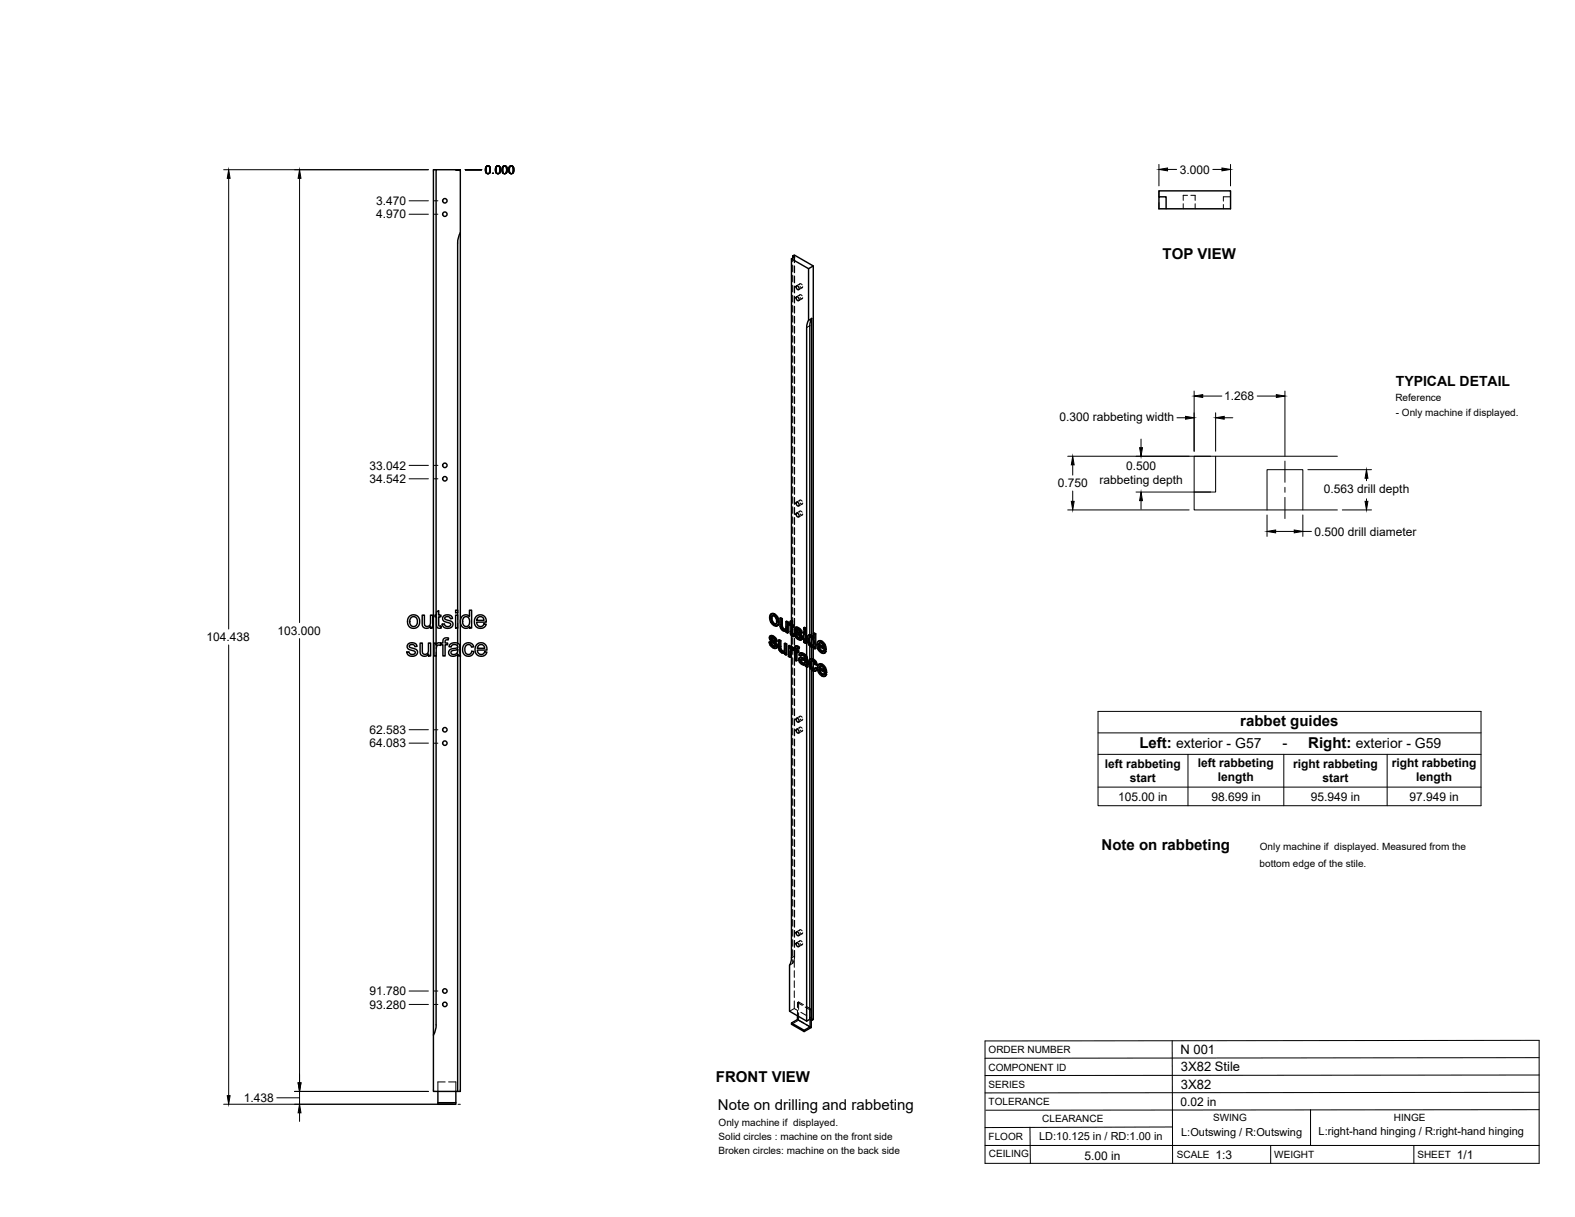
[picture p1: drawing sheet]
<svg xmlns="http://www.w3.org/2000/svg" width="559mm" height="432mm" viewBox="0 0 559 432" stroke-linecap="round" stroke-linejoin="round" font-family="sans-serif">
<!-- layer: Visible -->
<g fill="none" stroke="#000" stroke-width=".51">
<path d="M154.7 60.2h-.9v307M411.2 69.8v-2.1h25.4v6.4h-25.4v-4.3h2.5v4.3M163.3 82.6v-22.4h-8.6v158M163.3 82.6v150M163.3 82.6l-.7 1.7-.2 1.9v130.3M281.2 90.8l.6-.3 6.7 3.9-1.6 .9M281.2 90.8l.7 .4-1.1 .6M281.2 90.8v.8M288.5 94.4v131.5M282.6 105.3a.82 .82 0 0 1 .8 .5 .82 .82 0 0 1-.2 .9l-.7-.8zM282.6 101.4a.82 .82 0 0 1 .8 .5 .82 .82 0 0 1-.2 .9l-.7-.7zM286.9 113.6v-18.3l-6.1-3.5v128.5"/>
<path d="M286.9 113.6l-.4 .9-.3 1.7v116.6M288 113v112.4l-.7-.2-.6 .3-.4 1 .2 1.4 .9 1.4a.79 .79 0 0 0 1.2 .2M288 113l-1.1 .6M288 113l-.4 .9-.3 1.7v109.6l-.6 .3M282.6 178.2a.82 .82 0 0 1 .8 .4 .82 .82 0 0 1-.2 1l-.7-.8zM282.6 182.1a.82 .82 0 0 1 .8 .4 .82 .82 0 0 1-.2 1l-.7-.8zM145.3 218.7a2.31 2.31 0 0 1 3.6 1.7 2.31 2.31 0 0 1-3.4 2.2l-.1-.1a2.81 2.81 0 0 1-.1-3.8zM145.8 219.2l.9-.4 .7 .2 .5 .5 .2 1.6-.8 1.1h-1l-.8-.7-.1-1.3zM149.8 218.2h.8v2.6a1.15 1.15 0 0 0 1.1 1.5 1.15 1.15 0 0 0 1-1.6v-2.5h.8v4.6h-.7v-.6a1.63 1.63 0 0 1-1.9 .7 1.63 1.63 0 0 1-1.1-1.8zM154.7 218.8v10M154.9 217.1l.8-.5v1.6h.7v.6h-.7v3.2l.7 .1 .2 .7-.6 .1a1.04 1.04 0 0 1-1.1-1.4v-2.7h-.6v-.6h.6zM157.4 218.5l.9-.3h1.1a1.33 1.33 0 0 1 1.1 1.2l-.7 .1a.99 .99 0 0 0-1-.8 .99 .99 0 0 0-1 .9l2.6 1.1a1.57 1.57 0 0 1-.2 1.9 1.57 1.57 0 0 1-1.9 .3l-.7-.3-.5-.6-.2-.5 .8-.2a1.09 1.09 0 0 0 1.1 1 1.09 1.09 0 0 0 1.1-1l-1.9-.7a1.2 1.2 0 0 1-.9-.8 1.2 1.2 0 0 1 .3-1.3z"/>
<path d="M161.6 218.2h.8v4.6h-.8zM161.6 216.5h.8v.9h-.8zM162.4 217.4v.8M163.9 218.8a1.73 1.73 0 0 1 2.7 0v-2.3h.7v6.3h-.7v-.5a1.9 1.9 0 0 1-2.3 .4 1.9 1.9 0 0 1-1-2.1zM164.5 219.2l.9-.4 .9 .4 .3 1.2-.2 1.2a1.26 1.26 0 0 1-1.6 .6 1.26 1.26 0 0 1-.7-1.6zM168.9 218.8a2.15 2.15 0 0 1 2.6-.4 2.15 2.15 0 0 1 1 2.3h-3.4l.2 .8a1.29 1.29 0 0 0 1.2 .8 1.29 1.29 0 0 0 1.2-.9l.8 .1-.5 .8a2.33 2.33 0 0 1-3.2 0 2.33 2.33 0 0 1-.1-3.2zM169.5 219.1l.6-.3 .9 .1 .4 .3 .3 .9h-2.6zM273.6 217.8l.6-.2 .6 .2zM273.6 217.8l-.6 1.1 .5 1.9 .5 .8 1 .5 .9-.3M273.6 219.4l.3 1.3M274.1 218.4l-.2 .9M274.6 218l.9 .9a1.6 1.6 0 0 1 .9 1.7"/>
<path d="M274.8 217.8l1.1 1.2M275.7 219.2l.4 1.6 .3-.2-.2 1.1M276.7 219.3l.6 .3 .3-.1v2.8M277.3 219.6v2.7h.3l.2 .5M277.6 219.5l-.6-.3-.3 .1v2.7l.2 .9 .7 .8a.84 .84 0 0 0 1.3 .1M144.8 228.6l.8-.5h1.3a1.33 1.33 0 0 1 1.1 1.2l-.8 .1a1.02 1.02 0 0 0-1-.7 1.02 1.02 0 0 0-1 .7l2.7 1.3a1.65 1.65 0 0 1-.4 1.9 1.65 1.65 0 0 1-2 .1l-.9-.5-.3-.8 .8-.1a1.1 1.1 0 0 0 1.1 .9 1.1 1.1 0 0 0 1.1-1l-2-.7a1.17 1.17 0 0 1-.5-1.9zM149.1 228.2h.7v2.5a1.15 1.15 0 0 0 1.2 1.5 1.15 1.15 0 0 0 1-1.6v-2.4h.8v4.5h-.7v-.6a1.63 1.63 0 0 1-2 .7 1.63 1.63 0 0 1-1-1.8zM154 228.2h.7v.7a1.12 1.12 0 0 1 1.8-.6l.6-.1v-.5a1.33 1.33 0 0 1 .6-1.3 1.33 1.33 0 0 1 1.5 0l-.2 .7a.71 .71 0 0 0-.7-.1 .71 .71 0 0 0-.4 .7v.5h.9v.6h-.9v3.9h-.8v-3.9h-.6v-.4l-.3 .6-.3-.1a1.07 1.07 0 0 0-1.1 1.4v2.4h-.8zM154.7 232.7v130.9M159.8 228.5l1.8-.5 1.3 .5 .5 4.2h-.8l-.2-.5a1.75 1.75 0 0 1-1.9 .7 1.75 1.75 0 0 1-1.3-1.7l.8-.9 1.5-.3a.7 .7 0 0 0 .8-.7 .7 .7 0 0 0-.9-.6l-1 .2-.3 .7-.8-.1zM160.2 231l1.4-.3a.43 .43 0 0 1 .6-.2 .43 .43 0 0 1 .1 .5 1.2 1.2 0 0 1-1 1.2 1.2 1.2 0 0 1-1.3-.8zM162.4 222.8v5.4"/>
<path d="M162.4 229.5v.3M162.4 230.4v.4M162.4 232.2v155M163.3 232.7v154.5h-.9M164.7 228.7a1.96 1.96 0 0 1 3.4 .8l-.8 .1a1.29 1.29 0 0 0-1.7-.8 1.29 1.29 0 0 0-.7 1.8l.2 1 .6 .5a1.16 1.16 0 0 0 1.7-1l.7 .1-.3 .9a2.18 2.18 0 0 1-2.9 .4 2.18 2.18 0 0 1-.7-2.9zM169.1 228.7a2.15 2.15 0 0 1 2.6-.4 2.15 2.15 0 0 1 1.1 2.4h-3.4l.1 .7a1.29 1.29 0 0 0 1.3 .8 1.29 1.29 0 0 0 1.2-.9l.8 .1-.5 .8a2.35 2.35 0 0 1-3.2-.1 2.35 2.35 0 0 1-.1-3.2zM169.8 229l.5-.3a1.27 1.27 0 0 1 1.7 1.3h-2.6zM272.9 227.9l.5 .2M273.3 225.7h1.1M273.4 228.1l.3-.2 .2 .7-.2 .2zM273.5 226.5l.5 .4M273.6 226.8l.2 .3 .2-.2 1.4 1.2"/>
<path d="M273.6 225.5l-.4 .2M273.7 228.8l.6 .5h.7M273.7 225.7h.7l.7 .5M273.7 227.9l-.6-.2-.2 .2 .4 1.1 .6 .6a1.17 1.17 0 0 0 1.5 .3M273.8 227.1l1.3 1.2 .3-.2 .3 .5M273.8 226.3h.1M273.8 226.6l-.3-.2 .9 .1 .5 .9 .5 .3M273.9 220.7l.3-.2 .6 .8-.2 .1zM273.9 228.6l.6 .6M274 225.5l-.8 .2-.2 .8 .3 .8 1.6 1.5-.1 .7M274.2 225.9l.6 .5 .3-.2 .4 .6M274.2 220.5l-.3-1.2-.3 .1v-.3l.2-.5 .5-.2 .8 .6 .4 1.2-.2 1.2h-.7"/>
<path d="M274.3 229.3l.5 .2M274.8 226.4l.5 .6h.3l.1 .5-.3 .2-.1-.7M274.8 221.3l.5 .1M274.9 229.4l-.1 .1M275.1 228.3l.3 .5 .3-.2 .1 .7M275.4 228.8l.2 .6 .2-.1-.1 .5M275.6 229.4l-.2 .5 .3-.1-.4 .2M276.1 220.8l-.2 1 .3-.1-.5 .4M276.2 227.1l.6 .4 .3-.2v2.8M276.8 227.5v2.7l.3-.1 .2 .5M276.8 230.2l.2 .6 .3-.2 .4 .4M277 230.8l.4 .3h.8"/>
<path d="M277.1 227.3l-.6-.3-.3 .1v2.5l.2 1.1 .7 .8a.87 .87 0 0 0 1.3 .1M277.3 222.4l.2 .5 .3-.1 .4 .4M277.4 231.1l.5 .2M277.5 222.9l.5 .4h.7l-.3 .2M278 223.3l.4 .2M278.2 231.1l-.3 .2M278.3 228.3l.5 .4 .3-.2v3.8l-.3 .1v-3.7M278.4 231.6v.5l.4 .3M278.4 231.6l-.2 .1M278.8 220.5l.6 .4 .3-.2v3.8l-.3 .1v-3.7M278.9 223.8v.5l.5 .3M278.9 223.8l-.2 .1"/>
<path d="M279.1 228.5l-.5-.3-.3 .1v2.5l-.4 .5M279.7 220.7l-.6-.3-.3 .1v2.4l-.4 .6M280.2 229.4v.6l.6-.5 .4 .1M280.3 221.1l-.4 .1v.5l.4 .2 .1 2.9 .8 .9h.6l-.1-.6h-.5M280.3 220.5l.9-.2v1.3M280.4 230.6l.1 2.5-.2 .1v-1.9M280.5 229.3l-.5-.3-.3 .2v3.7l.6 .3M280.6 229.7l.6-.1 .5 .4M280.7 230.3l-.1 .1M280.8 230.4v109.5l-.2 1.6-.5 .9v16.4l6.1 3.5M280.8 225.4v4.1l-.3 .2v-.4l-.3 .1-.5-.2M280.9 220.4v1.3l.3-.1 .5 .3"/>
<path d="M280.9 221.7l.6 .3 .2-.1v.5l-.2 .1v-.5M280.9 229.8l.6 .3M280.9 224.8l.6 .2M281 225l.7 .1M281.2 220.3l-.9 .2v.9l-.4-.2M281.2 222.4v2.2M281.3 230.8l-.7-.5-.2 .3 .2-.2-.1 .7M281.5 222.5l-.6-.3v2.5l.4 .1M281.5 230.7l.4 .2v3.3l.6 .3M281.5 230.7v-.3l-.2 .4M281.5 225.2v.6M281.5 230.7l-.2 .1"/>
<path d="M281.7 230l-.2 .1 .4 .3v-.4M281.7 230l.2 .1M281.8 224.9l.5 .2M282.2 222.7l.7-.2 .4 .2M282.3 229.3h.8l.5 .3M282.3 225.1l.3-.2 .3 .8-.3 .1zM282.4 223.5l.6 .4M282.4 223.8l.3 .3 .3-.2 1.2 1.2M282.5 230.8l.6 .3 .3-.2v.6l-.3 .1v-.5M282.5 222.5l-.4 .2M282.6 229.1l-.4 .2M282.6 225.8l.5 .6 .8-.1"/>
<path d="M282.6 222.7h.7l.7 .5M282.6 224.9l-.6-.2-.2 .2 .5 1.3 1.1 .8 .9-.1M282.7 224.1l1.3 1.2 .2-.2 .4 .6M282.7 223.3v.1M282.7 223.6l-.3-.2 .9 .2 .5 .9 .6 .2M282.8 231.4v3l-.3 .1v-3.3l.6 .4M282.8 230v.6M282.9 229.4l.5 .4 .2-.2-.3 .7 .1-.5M282.9 225.7l.5 .5M282.9 222.5l-.9 .3-.1 .8 .5 .9 1.3 1.2 .2 .5-.2 .3M283.1 222.9l.6 .5 .3-.2 .4 .6M283.1 229.3l-.5-.2-.5 .2-.2 .7"/>
<path d="M283.1 226.4l.6 .1M283.3 230.3a.4 .4 0 0 0-.5-.4 .4 .4 0 0 0-.3 .5v.4l.3-.2 .6 .3M283.7 223.4l.5 .6 .3-.1 .1 .6-.2 .2-.2-.7M283.8 233.4l.6-.2 1.2 .5M283.8 226.5h-.1M284 234.3l.1 .6 .3-.2 .5 .5M284 225.3l.3 .5 .3-.1 .2 .6M284 234.1v.2l.2-.1 .2 .5M284 233.2l-.4 .2M284.1 234.9l.5 .4h.9M284.2 234l-.2 .1M284.2 231.8l.7 .3 .3-.2 .7 .5"/>
<path d="M284.2 234l.8 .3a.63 .63 0 0 1 .6 .5 .63 .63 0 0 1-.4 .7M284.3 234l-.1 .2M284.3 225.8l.2 .6 .3-.1-.2 .5M284.4 232.4l-.4 .4a.87 .87 0 0 1 1-.3 .87 .87 0 0 1 .6 .8v.6l-1.4-.5M284.4 233.2l-.8 .2-.2 .9 .5 1 1 .6a.61 .61 0 0 1 .9 .5l.6 .3M284.5 226.4l-.2 .5 .3-.1-.4 .3M284.5 231.6l-.7 .2M284.6 235.3h.9M284.9 232.1l.7 .5 .3-.2 .4 .5M285.1 224.2l.3-.2 .6 .3-.3 .2zM285.1 222.7l.3-.1 .6 .3-.3 .2zM285.1 224.2v3.7l.6 .3"/>
<path d="M285.1 222.7v.8l.6 .3M285.2 231.9l-.7-.3-.8 .3-.2 .5 .5 .4M285.6 232.6l.4 .5 .3-.2 .1 .5M286 224.3v3.8l-.3 .1v-3.7M286 222.9v.7l-.3 .2v-.7M286 233.1l.2 .5 .2-.2 .1 2.7M286.2 233.6v2.6l.3-.1 .1 .5-.2 .1-.2-.5M286.2 236.6v125.7M286.9 227.1l.2 1.2M287 225.4h1l.5 .4M287.1 226.1l.8 .2 .7 1-.1 1.5-.3 .3-.4-.1M287.1 226.1l-.2 1 .3-.2 .2 1.2"/>
<path d="M287.1 228.3l.3-.2 .7 .8h-.4zM287.2 226.1h-.1M287.3 236.9v124.8l-1.1 .6M287.3 229.2v4.7l.6-.2M287.3 226.1v1.7M287.4 226l-.2 .9M287.4 235.5a1.13 1.13 0 0 0 .7 1.3l.5 .5M287.6 233.8l.8 .2 .2-.1 .9 .8M287.7 236.7l.7 .7h.6M287.7 225.6l.5 .4h.4M287.9 234.4l-.2 .9M288 234.4v2.2l-.3-1.3-.3 .2 .4-1 .8 .3 .5 1 .6 .2"/>
<path d="M288 226.3v2.5M288 229.6v4.1M288 237.7v124.3M288.1 228.9l.3 .1M288.4 234l.8 .8 .3-.1 .4 1.1-.2 .2-.5-1.2M288.5 238.1v123.6l-.5 .3M288.5 227.3v1.5M288.5 229.6v4.2M288.5 234.7v2.5M288.6 224.7l.5 .3 .3-.1v5.2l-.3 .1v-5.2M288.6 229.5v.4l.5 .3M288.6 229.5l-.2 .1"/>
<path d="M288.6 233.9l-.6-.2-.4 .1a2.25 2.25 0 0 0-.1 3.3l.9 .9 .9 .1M289.2 237l.5 .4M289.4 224.9l-.5-.3-.3 .1v1.9l-.4-.6M289.7 237.4l.3-.2-.2 .6-.5 .3zM290 237.2l-.5-.4-.3 .2a.5 .5 0 0 1-.3 .5 .5 .5 0 0 1-.5-.1M290.3 227.5h.7a1.72 1.72 0 0 1 1.7 1.1M290.4 228.7l1.8 1.1-.6-1.4a.62 .62 0 0 0-.7-.3 .62 .62 0 0 0-.5 .6l.3-.1 1.5 .8M290.4 235.8l.7-.1a1.83 1.83 0 0 1 1.8 1.1M290.6 236.9l1.8 1.1-.7-1.5a.61 .61 0 0 0-.7-.2 .61 .61 0 0 0-.4 .6l.3-.1 1.5 .8M290.7 230.4a1.08 1.08 0 0 0 1.3 .7h.1M290.7 229.4l.3 .8M290.9 228.1l-.2 .5"/>
<path d="M290.9 238.6a1.1 1.1 0 0 0 1.3 .6h.1M290.9 237.6l.2 .8M291 236.3l-.1 .5M291.3 227.7l.9 .8a1.68 1.68 0 0 1 .9 1.8M291.4 231.1l.5 .1M291.5 235.9l.9 .8a1.68 1.68 0 0 1 .9 1.8M291.5 239.3l.6 .1M291.6 227.5l-.8-.2-.8 .5-.2 1.2 .3 1.1 .7 1.1 1.1 .6 .6-.1 .6-.6M291.8 235.7l-.8-.2-.8 .6-.2 1.1 .3 1.1 .7 1.1 1 .6 .7-.1 .6-.7M292 231.1l-.1 .1M292.2 239.3l-.1 .1M292.2 230.8l.6 .4"/>
<path d="M292.4 228.8l.4 1.7 .3-.2-.3 .2M292.4 239l.6 .4M292.6 237l.4 1.7 .3-.2-.3 .2M292.8 230.6l-2.4-1.4 .3 1.2 .3-.2 .7 .7M293 238.8l-2.4-1.4 .3 1.2 .2-.2 .7 .7M293.1 231.1l-.7 .7M293.1 231.1l-.6-.4-.6 .5M293.3 239.2l-.7 .7M293.3 239.2l-.6-.4-.6 .6M282.6 258.7a.82 .82 0 0 1 .8 .5 .82 .82 0 0 1-.2 1l-.7-.8zM282.6 254.8a.82 .82 0 0 1 .8 .5 .82 .82 0 0 1-.2 1l-.7-.8zM282.6 334.5a.82 .82 0 0 1 .8 .5 .82 .82 0 0 1-.2 .9l-.7-.7z"/>
<path d="M282.6 330.6a.82 .82 0 0 1 .8 .5 .82 .82 0 0 1-.2 .9l-.7-.7zM153.8 367.2v20h8.6M154.7 363.6l-.2 1.9-.7 1.7M282.9 360.4v1.3l-2.1 1.3v.4l4.5 2.6v-.5l-4.5-2.5M282.9 361.7l4.5 2.6-2.1 1.2M287.3 361.7l.7 .3M287.4 361.7v2.6M287.8 362v2.6l-2.5 1.4M155.4 387.2v4.6h6.3v-.6h-6.3M161.7 387.2v4"/>
<circle cx="157.8" cy="76" r=".79"/>
<circle cx="157.8" cy="71.2" r=".79"/>
<circle cx="157.8" cy="169.9" r=".79"/>
<circle cx="157.8" cy="165.1" r=".79"/>
<circle cx="157.8" cy="258.9" r=".79"/>
<circle cx="157.8" cy="263.7" r=".79"/>
<circle cx="157.8" cy="351.6" r=".79"/>
<circle cx="157.8" cy="356.4" r=".79"/>
</g>
<!-- layer: Hidden -->
<g fill="none" stroke="#000" stroke-width=".35">
<path d="M419.8 72.3v1.8M421.3 69.3h-1.5v1.8M422.5 69.3h1.5v1.8M424 72.3v1.8M434 72.6v1.5M436.6 69.8h-2.6v1.6M281.2 91.6v1.3M281.2 94.1v2.4M281.2 97.6v2.4M281.8 90.5v2.7M281.8 94.4v2.4M281.8 98v2.4"/>
<path d="M281.9 91.2v2M281.9 94.4v2.4M281.9 98v2.3M281.2 101.2v2.4M281.2 104.8v2.4M281.2 108.4v2.3M281.2 111.9v2.4M281.2 115.5v2.4M281.2 119.1v2.4M281.8 101.5v2.4M281.8 105.1v2.4M281.8 108.7v2.4"/>
<path d="M281.8 112.2v2.4M281.8 115.8v2.4M281.8 119.4v2.4M281.9 101.5v2.4M281.9 105.1v2.4M281.9 108.7v2.3M281.9 112.2v2.4M281.9 115.8v2.4M281.9 119.4v2.4M283.7 104.9l.3-.4 .6 .5M283.7 101l.3-.4 .6 .5M283.8 104.6l-1.2 .7"/>
<path d="M283.8 100.7l-1.2 .7M283.9 105.6l.6 .4 .3-.4M283.9 101.7l.6 .4 .3-.4M284.6 106l-1.2 .7M284.6 102.1l-1.2 .7M281.2 122.6v2.4M281.2 126.2v2.4M281.2 129.8v2.4M281.2 133.4v2.3M281.2 136.9v2.4M281.8 123v2.3M281.8 126.5v2.4"/>
<path d="M281.8 130.1v2.4M281.8 133.7v2.4M281.8 137.2v2.4M281.9 123v2.3M281.9 126.5v2.4M281.9 130.1v2.4M281.9 133.7v2.3M281.9 137.2v2.4M281.2 140.5v2.4M281.2 144.1v2.4M281.2 147.6v2.4M281.2 151.2v2.4"/>
<path d="M281.2 154.8v2.4M281.2 158.3v2.4M281.8 140.8v2.4M281.8 144.4v2.4M281.8 148v2.3M281.8 151.5v2.4M281.8 155.1v2.4M281.8 158.7v2.4M281.9 140.8v2.4M281.9 144.4v2.4M281.9 148v2.3M281.9 151.5v2.4"/>
<path d="M281.9 155.1v2.4M281.9 158.7v2.4M281.2 161.9v2.4M281.2 165.5v2.4M281.2 169.1v2.4M281.2 172.6v2.4M281.2 176.2v2.4M281.2 179.8v2.4M281.8 162.2v2.4M281.8 165.8v2.4M281.8 169.4v2.4M281.8 173v2.3"/>
<path d="M281.8 176.5v2.4M281.9 162.2v2.4M281.9 165.8v2.4M281.9 169.4v2.4M281.9 173v2.3M281.9 176.5v2.4M283.7 177.8l.4-.4 .5 .4M283.8 177.4l-1.2 .8M283.9 178.4l.5 .5 .4-.4M284.6 178.8l-1.2 .8M281.2 183.4v2.3M281.2 186.9v2.4"/>
<path d="M281.2 190.5v2.4M281.2 194.1v2.3M281.2 197.7v2.3M281.8 180.1v2.4M281.8 183.7v2.4M281.8 187.3v2.3M281.8 190.8v2.4M281.8 194.4v2.4M281.8 198v2.3M281.9 180.1v2.4M281.9 183.7v2.4M281.9 187.2v2.4"/>
<path d="M281.9 190.8v2.4M281.9 194.4v2.4M281.9 198v2.3M283.7 181.7l.3-.4 .6 .4M283.8 181.3l-1.2 .8M283.9 182.3l.5 .5 .4-.4M284.6 182.7l-1.2 .8M154.7 218.2v.6M162.4 216.5v.9M162.4 218.2v1.7M273.3 218.9l.4 1.7-.2 .2M273.8 217.7l-.8 1.4"/>
<path d="M274.1 218.4l-.2 .1M274.2 218.3l.6 .1-.2 .1M274.8 218.4l.7 .7-.2 .2M275.5 219.1l.3 1.2-.3 .2M277 219.2l.1 2.9-.3 .2M281.2 201.2v2.4M281.2 204.8v2.4M281.2 208.4v2.3M281.2 211.9v2.4M281.2 215.5v2.4M281.2 219.1v2.4M281.8 201.5v2.4"/>
<path d="M281.8 205.1v2.4M281.8 208.7v2.4M281.8 212.3v2.3M281.8 215.8v2.4M281.8 219.4v2.4M281.9 201.5v2.4M281.9 205.1v2.4M281.9 208.7v2.4M281.9 212.2v2.4M281.9 215.8v2.4M281.9 219.4v2.4M154.7 228.8v1.4"/>
<path d="M154.7 231.4v1.3M162.4 221.1v1.7M162.4 228.2v1.3M162.4 229.8v.6M162.4 230.8v1.4M163.3 232.6v.1M273.1 227.7l.5 1.1-.3 .2M273.2 226.1l.2 .6-.3 .1M273.3 225.7l-.3 .6M273.4 226.7l.3 .5-.3 .2M273.5 225.6l-.5 .2M273.6 228.8l.9 .9-.2 .1"/>
<path d="M273.7 227.2l1.4 1.4-.3 .1M273.7 220.6l1.1 1.2-.2 .1M273.8 226.3l.1-.2-.3 .2 .3-.2 .6 .2-.3 .1M274.5 226.3l.5 .4-.3 .2M274.5 229.7l.7 .2-.3 .2M274.8 221.8l.9 .2-.3 .2M275 229.3h.1M275 226.7l.2 .6-.3 .1M275.1 229.3l-.2 .1M275.1 228.6l.2 .4-.3 .2M275.2 227.3l.5 .2M275.3 229l-.2 .3"/>
<path d="M275.5 229.9h-.3M275.5 221.3l-.2 .1M275.8 220.3l-.1 .8-.4 .3M275.9 221.9l-.2 .1M276.5 227v2.9l-.3 .2M276.5 229.9l.2 .6-.3 .2M276.7 230.5l.4 .5-.3 .2M277.1 222.1l.1 .6-.3 .2M277.1 231l.5 .5-.3 .1M277.2 222.7l.4 .5-.3 .2M277.6 223.2l.5 .5-.2 .1M277.6 231.5l.6 .1 .4-.2-.2 .2"/>
<path d="M278.1 223.7l.7 .1 .4-.2-.2 .2M278.2 231.1h.1M278.3 231.1l-.2 .1M278.5 230.9l-.3 .2M278.6 228.2v2.5l-.4 .3M278.6 231.4v.6l-.2 .1M278.6 232l.5 .3M278.7 223.3h.1M278.9 223.2l-.3 .2M279 223.1l-.3 .2M279.1 220.4v2.4l-.4 .4M279.2 223.6v.6l-.3 .1"/>
<path d="M279.2 224.2l.5 .3M280 231.5v1.2l-.3 .2M280 232.7l.5 .4M280 229v1.3M280.2 221.5l.4 .2-.3 .2M280.2 221v.5l-.3 .2M280.3 221.1l.3 .2M280.5 229.7v.1M280.5 230.4l.7-.2-.3 .2M280.6 230.3l.2-.1-.1 .1M280.6 221.7l.1 3-.3 .2M280.6 220.3v1l-.3 .1"/>
<path d="M280.7 224.7l.2 .4-.3 .2M280.7 229.6l-.5 .4M280.8 220.3v2M280.8 223.5v1.9M280.8 229.5v.9M280.9 222.2l.3-.1v.3M280.9 225.1l.5 .4-.3 .2M281.2 230.2l.4 .4M281.2 222.1l.5 .3M281.2 222.7v2.3M281.2 226.2v2.4M281.2 229.8v2.4"/>
<path d="M281.2 233.4v2.3M281.2 236.9v2.4M281.4 225.5l.4 .2M281.5 230.4l.2-.2-.1 .4M281.7 230.5l.5 .3-.3 .1M281.7 230.2l-.1 .4M281.7 230.1l-.2 .2M281.8 223v2.4M281.8 226.5v2.4M281.8 230.1v2.4M281.8 233.7v2.4M281.8 237.3v2.3"/>
<path d="M281.9 223v2.3M281.9 226.5v2.4M281.9 230.1v2.4M281.9 233.7v2.4M281.9 237.2v2.4M281.9 230.1l.3 .2M282 224.7l.5 1.1-.3 .2M282.1 223.1l.2 .6-.3 .2M282.2 230.8v3.2l-.3 .2M282.2 234l.6 .4M282.2 222.7l-.3 .6M282.3 223.7l.3 .6-.3 .1"/>
<path d="M282.3 229.3l-.1 1-.3 .1M282.4 222.6l-.4 .3M282.4 229.2l-.4 .3M282.5 225.8l.9 .9-.3 .2M282.5 231.2l.3-.1v.3M282.6 223.3l.2-.2-.1 .2M282.6 230l.3-.2-.1 .2M282.6 224.3l1.4 1.3-.3 .1M282.8 231.1l.6 .4M282.8 223.1l-.3 .2M282.8 223.1l.6 .2-.3 .1M282.9 229.8l.3 .1-.2 .2"/>
<path d="M283.2 229.9l.3 .2M283.4 223.3l.5 .4-.3 .2M283.4 226.7l.7 .2-.3 .2M283.7 233.9l.2 .9-.2 .2M283.7 231.9l.3-.2-.5 .7M283.7 232.2l.6 .4M283.8 233.4l-.4 .6M283.9 226.3h.1M283.9 223.7l.2 .6-.3 .2M283.9 233.3l-.4 .3M283.9 234.8l.9 .8-.3 .1M284 226.3l-.2 .2"/>
<path d="M284 225.6l.2 .4-.3 .2M284.1 224.3l.5 .2M284.2 226l-.2 .3M284.3 232.4l.3-.2-.2 .2M284.3 233.9l.2-.1zM284.3 233.9l-.1 .1M284.4 233.9l-.3 .1M284.4 226.9h-.3M284.5 233.8l1.4 .5-.3 .1M284.6 232.2l.5 .2-.3 .2M284.8 235.6l.6 .2-.3 .2M285.1 232.4l.6 .6-.2 .1"/>
<path d="M285.4 235.8l.6-.1-.3 .2M285.4 226.5v1.3l-.3 .1M285.4 222.6v.7l-.3 .2M285.4 227.8l.6 .3M285.4 224v1.3M285.4 223.3l.6 .3M285.6 233.7l.3 .1M285.7 235.3l-.3 .1M285.7 233l.2 .6-.3 .2M285.8 235.1l-.3 .2M285.9 234.3v.7l-.4 .2M285.9 233.6l-.3 .3"/>
<path d="M286 235.7l.1 .5-.3 .2M286.1 236.2l.5 .4M286.2 232.8v1.3M286.2 235.3v1.3M286.6 226.6l.2 1.1-.3 .2M286.8 225.6l-.2 1-.3 .1M286.8 227.7l.5 1-.3 .2M287 225.3l-.5 .5M287.1 235l.5 1.7-.3 .2M287.3 228.7l.7 .6-.3 .2M287.3 225.2v.9M287.3 227.8v1.4"/>
<path d="M287.3 233.9v3M287.3 234l-.2 1-.2 .2M287.4 226h.6l-.3 .1M287.4 226h.1M287.5 225.9l-.3 .2 .2-.1M287.6 236.7l1 1.1-.2 .2M287.6 233.7l-.6 .5M287.9 234.4l-.2 .1M288 234.4h.7l-.3 .2M288 229.3l.6 .2 .3-.2-.2 .1M288 225.4v.9M288 228.8v.8"/>
<path d="M288 233.7v.7M288 236.6v1.1M288 226l.7 .7-.3 .1M288.5 225.9v1.4M288.5 228.8v.8M288.5 233.8v.9M288.5 237.2v.9M288.6 226l.3 .4M288.6 237.8l.9 .2M288.7 234.4l.4 .5-.3 .1M288.7 228.9l-.3 .1M288.7 226.7l.2 1.3-.3 .1"/>
<path d="M288.9 224.6v1.8l-.3 .2M288.9 229.3v.5l-.3 .1M288.9 229.8l.5 .3M288.9 228l-.1 .6-.4 .4M289.1 234.9l.3 .7-.3 .2M289.2 237.4h-.2M289.4 235.6l.5 .2M289.5 236.8l-.6 .7M290.1 228.6l.4 1.7-.3 .1M290.3 236.8l.4 1.7-.3 .2M290.4 229.2l.3-.1v.3M290.5 230.3l1.2 1.1-.3 .2"/>
<path d="M290.5 227.4l-.7 1.4M290.6 237.4l.3-.1v.3M290.7 229.1l2.4 1.4M290.7 238.5l1.1 1.1-.3 .2M290.7 235.6l-.7 1.4M290.9 237.3l2.4 1.4M290.9 228.1l.1-.2-.3 .2M291 227.9l.6 .1-.2 .2M291 236.3h-.1M291.2 236.2h.6l-.3 .2M291.6 228l.7 .8-.3 .1M291.7 231.4l.9 .3-.3 .1"/>
<path d="M291.8 236.2l.7 .8-.3 .2M291.8 239.6l1 .3-.3 .1M292.2 231l-.1 .1M292.2 229.4l.3 .2M292.2 231h.1M292.3 239.2h.1M292.3 228.8l.2 .8-.3 .2M292.4 239.2l-.2 .1M292.4 237.6l.3 .2M292.4 239.2l-.3 .2M292.5 237l.2 .8-.3 .2M292.5 230.7l-.3 .3"/>
<path d="M292.7 238.8l-.3 .4M292.7 231.6l-.1 .1M292.9 239.8l-.1 .1M281.2 240.5v2.4M281.2 244.1v2.4M281.2 247.7v2.3M281.2 251.2v2.4M281.2 254.8v2.4M281.2 258.4v2.4M281.8 240.8v2.4M281.8 244.4v2.4M281.8 248v2.4"/>
<path d="M281.8 251.5v2.4M281.8 255.1v2.4M281.8 258.7v2.4M281.9 240.8v2.4M281.9 244.4v2.4M281.9 248v2.3M281.9 251.5v2.4M281.9 255.1v2.4M281.9 258.7v2.3M283.7 258.4l.3-.4 .6 .4M283.7 254.5l.3-.4 .6 .4M283.8 258l-1.2 .7"/>
<path d="M283.8 254.1l-1.2 .7M283.9 259l.5 .4 .4-.4M283.9 255.1l.5 .4 .4-.4M284.6 259.4l-1.2 .7M284.6 255.5l-1.2 .7M281.2 261.9v2.4M281.2 265.5v2.4M281.2 269.1v2.4M281.2 272.6v2.4M281.2 276.2v2.4M281.2 279.8v2.4M281.8 262.3v2.3"/>
<path d="M281.8 265.8v2.4M281.8 269.4v2.4M281.8 273v2.4M281.8 276.5v2.4M281.9 262.3v2.3M281.9 265.8v2.4M281.9 269.4v2.4M281.9 273v2.3M281.9 276.5v2.4M281.2 283.4v2.4M281.2 286.9v2.4M281.2 290.5v2.4"/>
<path d="M281.2 294.1v2.4M281.2 297.6v2.4M281.8 280.1v2.4M281.8 283.7v2.4M281.8 287.3v2.3M281.8 290.8v2.4M281.8 294.4v2.4M281.8 298v2.4M281.9 280.1v2.4M281.9 283.7v2.4M281.9 287.3v2.3M281.9 290.8v2.4"/>
<path d="M281.9 294.4v2.4M281.9 298v2.4M281.2 301.2v2.4M281.2 304.8v2.4M281.2 308.4v2.3M281.2 311.9v2.4M281.2 315.5v2.4M281.2 319.1v2.4M281.8 301.5v2.4M281.8 305.1v2.4M281.8 308.7v2.4M281.8 312.3v2.3"/>
<path d="M281.8 315.8v2.4M281.8 319.4v2.4M281.9 301.5v2.4M281.9 305.1v2.4M281.9 308.7v2.4M281.9 312.3v2.3M281.9 315.8v2.4M281.9 319.4v2.4M281.2 322.7v2.3M281.2 326.2v2.4M281.2 329.8v2.4M281.2 333.4v2.3"/>
<path d="M281.2 337v2.3M281.8 323v2.4M281.8 326.6v2.3M281.8 330.1v2.4M281.8 333.7v2.4M281.8 337.3v2.3M281.9 337.2l-.1 3.2-.6 1.4M281.9 323v2.4M281.9 326.5v2.4M281.9 330.1v2.4M281.9 333.7v2.4M283.7 334.2l.3-.4 .6 .4"/>
<path d="M283.7 330.3l.3-.4 .6 .4M283.8 333.8l-1.2 .7M283.8 329.9l-1.2 .7M283.9 334.8l.5 .4 .4-.4M283.9 330.9l.5 .4 .4-.4M284.6 335.2l-1.2 .7M284.6 331.3l-1.2 .7M281.2 340.5v1.3M281.2 341.8l-1.1 .7M281.8 340.8v2.4M281.8 344.4v2.4M281.8 348v2.4"/>
<path d="M281.8 351.6v2.3M281.8 355.1v2.7M281.8 357.8l-1.7 1M281.8 357.8l1.3 .8M282.9 357.5v-1.8l.4-.2v2.6M282.9 358.7v1.7M282.9 355.7l1.8 1M283.3 359.3v2.7M283.3 355.5l1.8 1M284.1 359.2l2.1 1.2M285.7 357.3l1.7 1 .4-.2M286.1 357.1l1.7 1"/>
<path d="M287.4 358.3v3.4M287.8 358.1v1.3M283.3 362l-2.5 1.4M283.3 362l1.8 1M286.1 363.6l1.7 1M287.3 361l1.2 .7M287.8 360.6v1.4M157.9 383.9h-2.5v3.3M159.2 383.9h2.5v3.3"/>
</g>
<!-- layer: Reference -->
<g fill="none" stroke="#000" stroke-width=".35">
<path d="M153.8 71.2h1.6M153.8 76h1.6M154.6 60.2h-.8v.8M161.7 60.2h1.6zM162.5 60.2h.8v.8M411.2 67.7v2.1M411.2 72v2.1M436.6 67.7v2.1M436.6 72v2.1M153.8 165.1h1.6M153.8 169.9h1.6M431.3 161.9v12.7h-7.6"/>
<path d="M474.5 161.9h-50.8v19h50.8M449.5 180.9v-14.3h12.7v14.3M153.8 258.9h1.6M153.8 263.7h1.6M153.8 351.6h1.6M153.8 356.4h1.6M153.8 386.5v.7h.8M162.5 391.8h.8M163.3 386.5v.7h-.8"/>
</g>
<!-- layer: Visible Narrow -->
<path d="M287.3 115.5l-1.1 .7M274.5 227.3l-.2 .2M277.1 229.4l-.3 .2M277.6 221.6l-.3 .1M281.2 224.3l-.3 .1M282.8 230.3l-.3 .1M283.4 224.3l-.3 .2M284.9 233.4l-.3 .2M286.5 234.1l-.3 .1M286.5 234.9l-.3 .2" fill="none" stroke="#000" stroke-width=".35"/>
<!-- layer: Hidden Narrow -->
<path d="M274.6 228l-.3 .2M276.5 229.3l-.3 .2M277 221.5l-.3 .2M278.6 230.2l-.3 .2M279.1 222.4l-.3 .1M280.6 223.9l-.3 .2M282.2 229.9l-.3 .1M283.5 225l-.3 .2M285 234l-.3 .1M285.9 234.5l-.3 .2M281.9 339.2l-1.1 .7" fill="none" stroke="#000" stroke-width=".35"/>
<!-- layer: Titleblock -->
<path d="M349.5 369.3l196.6-.2v43.7h-196.6zM415.9 369.3l.1 43.5M546.1 375.3l-196.6 .2M365.4 399.9l.2 12.9M416 399.9l-66.5 .2M465 393.7v12.7M546.1 393.7l-196.3 .2M546.1 387.6l-196.6 .2M546.1 381.4l-196.6 .2M349.5 406.4h196.6M450.8 406.4v6.4M501.6 406.4v6.4" fill="none" stroke="#000" stroke-width=".36"/>
<!-- layer: FD_Dimensions -->
<g fill="none" stroke="#000" stroke-width=".35">
<path d="M411.2 58.3v7.7M436.6 58.3v7.7M79.4 60.2h72.6M81.1 63.3v159.9M106.3 63.3v157.6M145.1 71.2h6.9M145.1 76h6.9M165.1 60.2h5.8M414.2 60.1h3.3M430.3 60.1h3.2M423.7 138.7v21.4M455.9 138.7v23.1"/>
<path d="M404.8 155.8v3M417.6 148.2h3M426.7 140.5h6.8M431.3 146.5v13.6M434.3 148.2h3.1M446 140.5h6.8M145.1 165.1h6.9M145.1 169.9h6.9M378.8 161.9h50.7M380.6 164.9v3.7M380.6 174.2v3.7M403.1 174.6h26.4"/>
<path d="M404.8 177.6v3.1M464 166.6h22.6M484.8 169.7v.9M484.8 177v.9M378.8 180.9h43.1M449.5 182.7v7.6M452.6 188.6h6.6M462.2 182.7v7.6M462.2 188.6h3.1M476.2 180.9h10.4M81.1 228.8v159.9M106.3 226.6v157.6"/>
<path d="M145.1 258.9h6.9M145.1 263.7h6.9M145.1 351.6h6.9M145.1 356.4h6.9M79.4 391.8h81.3M98.2 389.5h8.1M104.5 387.2h47.5M106.3 387.2v4.6M106.3 394.8v3.1"/>
</g>
<g fill="#000" stroke="#000" stroke-width=".35">
<path d="M411.2 60.1l3-.5v1zM433.5 59.6l3.1 .5-3.1 .5zM81.1 60.2l.5 3.1h-1zM106.3 60.2l.5 3.1h-1zM404.3 158.8h1l-.5 3.1zM420.6 147.7l3.1 .5-3.1 .5zM423.7 140.5l3-.5v1zM431.3 148.2l3-.5v1zM452.8 140l3.1 .5-3.1 .5zM380.6 161.9l.5 3h-1zM380.1 177.9h1l-.5 3zM404.8 174.6l.5 3h-1z"/>
<path d="M484.3 177.9h1l-.5 3zM484.8 166.6l.5 3.1h-1zM449.5 188.6l3.1-.6v1.1zM459.2 188l3 .6-3 .5zM80.6 388.7h1l-.5 3.1zM105.8 384.2h1l-.5 3zM106.3 391.8l.5 3h-1z"/>
</g>
<!-- layer: Smart Centers -->
<path d="M455.9 163.6v7.5M455.9 172.9v1.8M455.9 176.5v7.5" fill="none" stroke="#000" stroke-width=".35"/>
<!-- layer: Custom Tables -->
<path d="M389.6 252.4h135.9v33.5h-135.9zM389.6 260h135.9M389.6 267.7h135.9M389.6 279.3h135.9M421.5 267.7v18.2M455.5 267.7v18.2M492.1 267.7v18.2" fill="none" stroke="#000" stroke-width=".35"/>
<g font-size="5.3">
<text x="412.5" y="92">TOP VIEW</text>
<text x="440" y="257.6">rabbet guides</text>
<text x="404.3" y="265.2">Left: exterior - G57</text>
<text x="455" y="265.2">-</text>
<text x="464.2" y="265.2">Right: exterior - G59</text>
<text x="390.9" y="301.7">Note on rabbeting</text>
<text x="254" y="383.9">FRONT VIEW</text>
<text x="254.7" y="393.8">Note on drilling and rabbeting</text>
</g>
<text font-size="5" x="495.2" y="136.9">TYPICAL DETAIL</text>
<g font-size="4.6">
<text x="418.8" y="373.8">N 001</text>
<text x="419" y="380.2">3X82 Stile</text>
<text x="419" y="386.2">3X82</text>
</g>
<g font-size="4.3">
<text x="172" y="61.7">0.000</text>
<text x="418.6" y="61.6">3.000</text>
<text x="133.4" y="72.7">3.470</text>
<text x="133.4" y="77.5">4.970</text>
<text x="434.3" y="142">1.268</text>
<text x="375.9" y="149.3">0.300 rabbeting width</text>
<text x="131.1" y="166.6">33.042</text>
<text x="399.5" y="166.8">0.500</text>
<text x="131.1" y="171.4">34.542</text>
<text x="375.3" y="172.9">0.750</text>
<text x="390" y="171.9">rabbeting depth</text>
<text x="469.7" y="174.9">0.563 drill depth</text>
<text x="466.4" y="190">0.500 drill diameter</text>
<text x="73.3" y="227.5">104.438</text>
<text x="98.5" y="225.2">103.000</text>
<text x="131" y="260.4">62.583</text>
<text x="131" y="265.2">64.083</text>
<text x="392" y="272.4">left rabbeting</text>
<text x="425" y="272">left rabbeting</text>
<text x="458.8" y="272.4">right rabbeting</text>
<text x="493.8" y="272">right rabbeting</text>
<text x="400.9" y="277.5">start</text>
<text x="432.1" y="277.1">length</text>
<text x="469.2" y="277.5">start</text>
<text x="502.4" y="277.1">length</text>
<text x="396.7" y="284.1">105.00 in</text>
<text x="429.8" y="284.1">98.699 in</text>
<text x="465.1" y="284.1">95.949 in</text>
<text x="500.1" y="284.1">97.949 in</text>
<text x="131.1" y="353.1">91.780</text>
<text x="131.1" y="357.9">93.280</text>
<text x="86.5" y="391">1.438</text>
<text x="418.8" y="392.4">0.02 in</text>
<text x="384.8" y="411.6">5.00 in</text>
<text x="431.3" y="411.1">1:3</text>
<text x="516.9" y="411.1">1/1</text>
</g>
<g font-size="3.9">
<text x="368.7" y="404.5">LD:10.125 in / RD:1.00 in</text>
<text x="419.1" y="403.1">L:Outswing / R:Outswing</text>
<text x="467.8" y="402.8">L:right-hand hinging / R:right-hand hinging</text>
</g>
<g font-size="3.5">
<text x="495.1" y="142.4">Reference</text>
<text x="495.2" y="147.5">- Only machine if displayed.</text>
<text x="447" y="301.7">Only machine if displayed. Measured from the</text>
<text x="446.9" y="307.7">bottom edge of the stile.</text>
<text x="350.8" y="373.6">ORDER NUMBER</text>
<text x="350.8" y="379.9">COMPONENT ID</text>
<text x="350.8" y="386.1">SERIES</text>
<text x="350.8" y="392.2">TOLERANCE</text>
<text x="255" y="399.4">Only machine if displayed.</text>
<text x="369.8" y="398.1">CLEARANCE</text>
<text x="430.4" y="397.8">SWING</text>
<text x="494.5" y="397.6">HINGE</text>
<text x="255" y="404.5">Solid circles : machine on the front side</text>
<text x="350.8" y="404.5">FLOOR</text>
<text x="254.9" y="409.6">Broken circles: machine on the back side</text>
<text x="350.8" y="410.5">CEILING</text>
<text x="417.5" y="410.9">SCALE</text>
<text x="452.1" y="410.9">WEIGHT</text>
<text x="502.9" y="410.9">SHEET</text>
</g>
</svg>
